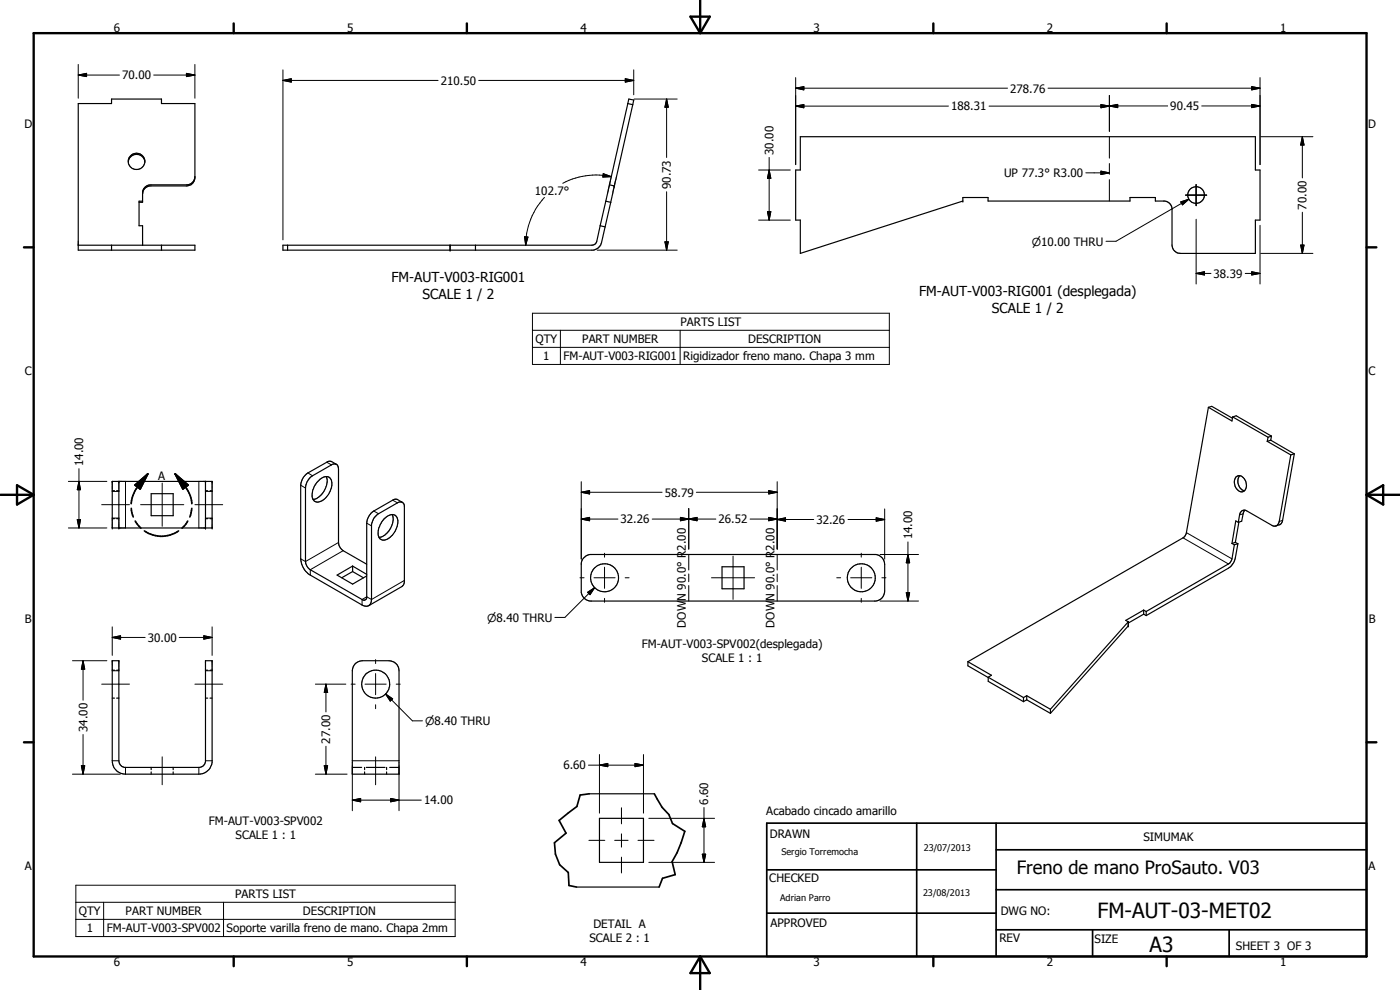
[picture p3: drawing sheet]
<svg xmlns="http://www.w3.org/2000/svg" width="420mm" height="297mm" viewBox="0 0 420 297" stroke-linecap="round" stroke-linejoin="round" font-family="sans-serif">
<g fill="none" stroke="#000" stroke-width=".35">
<path d="M188.4 31.1l-6.6 29.3M188.4 31.1l.3-1.4 1.5 .3-.3 1.4M188.4 31.1l1.5 .3M189.9 31.4l-6.6 29.3M38.5 48.6a2.49 2.49 0 0 1 2.5-2.3 2.49 2.49 0 0 1 2.5 2.3M42.8 57.5v3.2h-1.1M42.9 57.5l-.1 .7M58.5 53.4a2.5 2.5 0 0 1-2.5 2.1h-10.7a2.41 2.41 0 0 0-2.5 2M58.5 53.3v-22.2h-10v-1.4h-15v1.4h-10v44h35v-1.5h-35M58.5 53a2.54 2.54 0 0 1-2.5 2.8h-11.1a2.57 2.57 0 0 0-2 1.7M182.9 55.5l1.5 .3M240.2 41h136.6v10h1.4v15h-1.4v10h-22.6a2.52 2.52 0 0 1-2.5-2.5v-11a2.52 2.52 0 0 0-2.1-2.2h-2.9v-1h-7.6v1h-42.6v-1h-7.5v1l-48.8 15.7v-10h-1.4v-15h1.4z"/>
<path d="M33.5 73.6v1.5M42.8 60.4h-1.1v7.3h1.1v5.9M48.5 73.6v1.5M86.3 73.6v1.5M135.1 73.6v1.5M142.7 73.6v1.5M180.1 67.7l1.5 .4M181.8 60.4l1.5 .3M181.8 60.4l-1.7 7.3M183.3 60.7l-2.8 12a3 3 0 0 1-2.5 2.4h-93.1v-1.5h92.7l.9-.3 .5-.6 1.1-5M101 139.3l-1.7-.9h-.7l-6.2 3.5a4.8 4.8 0 0 0-2.2 3.7v22.1a6.1 6.1 0 0 0 2.9 4.9l15.6 8.9a1.74 1.74 0 0 0 2 .2 1.74 1.74 0 0 0 .8-1.8v-22.4a4.6 4.6 0 0 1 2.1-3.4l6.2-3.5 1 .1M101 139.3h-1.3l-5.9 3.4a4.7 4.7 0 0 0-2.1 3.7v22.1a3.2 3.2 0 0 0 1.4 2.4l15.6 9 .4 .2 .7-.2 .3-.6v-22.3a4.7 4.7 0 0 1 2.1-3.7l6.2-3.5h.8l1.6 .9"/>
<path d="M101 139.3l.4 .6 .2 .8v22.1l.2 .9 1.2 1.5 7.1 4.1M362.7 122.2l1-.3 6.2 3.6M362.7 122.2l-6.7 37.9-.6 1-64.9 37.4M362.7 122.2l7 4.1 .2-1.2M369.9 125.1l1.1-.3 10.6 6.1M369.9 125.1l10.7 6.1M380.3 132.4l7.1 4.1M380.6 131.2l-.3 1.2M381.4 132.1l7 4.1M381.4 132.1l-1.1 .3M381.6 130.9l-.2 1.2M381.6 130.9l-1 .3"/>
<path d="M387.4 136.5l-3.5 20a1.42 1.42 0 0 1-2.1 1.1l-7.6-4.3a1.42 1.42 0 0 0-2.2 1.2l-.4 2.2M388.4 136.2l-3.6 20.3-.6 .9-1.3 .4M388.4 136.2l-1 .3M33.7 144.4h30v14h-30zM33.7 147.2h.7M33.7 155.6h.7M35 147.2h.7M35 155.6h.7M35.7 144.4v14M45.4 148.1h6.6v6.6h-6.6zM61.7 144.4v14M61.7 147.2h.6"/>
<path d="M61.7 155.6h.6M63 147.2h.7M63 155.6h.7M95.1 144.7l1-.9a1.91 1.91 0 0 1 1.9-.8 1.91 1.91 0 0 1 1.5 1.4 5.7 5.7 0 0 1-4.2 6.3 2.03 2.03 0 0 1-1.5-2.9l.5-1.8zM97.9 143a5.7 5.7 0 0 1-4 6.9M115.2 155.7a2.63 2.63 0 0 1 3.5-1 4 4 0 0 1-.3 5 4.4 4.4 0 0 1-3.6 2.4 2.67 2.67 0 0 1-1.1-3.8zM117.7 154.4a5.6 5.6 0 0 1-4 6.8M120.8 150.7l.4 .6 .2 .5-.2 23.4-.6 .8-10 5.7M370.9 143.2a1.79 1.79 0 0 1 2.9 1.1 2.15 2.15 0 0 1-1.2 3.3 2.96 2.96 0 0 1-1.7-4.4zM371.6 156.7l-.7-.4-1.2 6.8M371.8 156.7l-1.1 6M372.1 142.7a2.93 2.93 0 0 0 1.4 4.5"/>
<path d="M373.6 153.1l-.4 .7-.6 2.6-1 .3M105.8 169.8l-4.6 2.8 4.6 2.7 4.3-2.5M105.8 171.5l-3.2 1.9M105.8 169.8v1.7M105.8 171.5l3.3 1.9M105.8 169.8l4.3 2.5M175.3 167.3l.6-.5 1.2-.4h85.8a3.1 3.1 0 0 1 2.6 2.9v8a3 3 0 0 1-2.6 3h-85.8a3.1 3.1 0 0 1-2.7-2.5v-8.8l.4-1.1zM216.7 170.1h6.6v6.6h-6.6zM369.7 163.1l.7 .3M370.4 163.4l-.7 4.3-.8 1.4-24.9 14.4M370.7 162.7l.8 .5M370.7 162.7l-1 .4"/>
<path d="M371.5 163.2l-.8 4.2a4.6 4.6 0 0 1-2 3.1l-24.7 14.2M371.5 163.2l-1.1 .2M33.7 198.2h2v30.1l.4 1.2 1.2 .8 23.1-.2a1.89 1.89 0 0 0 1.3-1.5v-30.4h2v30.5a4.1 4.1 0 0 1-4 3.6h-22a4 4 0 0 1-4-4zM106.6 199.1l1-.6 1.1-.3h8a3 3 0 0 1 3 3.1v31h-14v-31l.3-1.2zM290.5 198.5l7 4.1-.9 .6M290.5 198.5v1.3l6.1 3.5M338.6 186.6v1.2l-23.4 26.2M338.6 186.6l-23.4 26.2M343.2 183l-5.3 3.1 .7 .5M343.2 183l.8 .5M343.2 184.3l.8 .4M343.2 184.3l-4.6 2.6"/>
<path d="M343.2 183v1.3M344 183.5v1.2M33.7 201.1h.7M33.7 209.5h.7M35 201.1h.7M35 209.5h.7M61.7 201.1h.6M61.7 209.5h.6M63 201.1h.7M63 209.5h.7M296.6 203.2l10.6 6.1M296.6 203.2v1.2l10.6 6.1"/>
<path d="M307.2 209.3v1.2M308.1 208.7l7.1 4.1M308.1 210l7.1 4M308.1 208.7l-.9 .6M308.1 210l-.9 .5M308.1 208.7v1.3M315.2 212.8v1.2M45.4 230.3v.6M45.4 231.6v.7M52 230.3v.6M52 231.6v.7M105.7 230.3h2.8"/>
<path d="M109.4 230.3v.6M109.4 231.6v.7M109.9 230.3h5.7M116 230.3v.6M116 231.6v.7M117 230.3h2.7M176.9 238.2h19.5M179.9 245.5h13.2v13.2h-13.2zM173 266.1h24.8"/>
<circle cx="41" cy="48.4" r="2.47"/>
<circle cx="359" cy="58.5" r="2.51"/>
<circle cx="181.4" cy="173.4" r="4.2"/>
<circle cx="258.5" cy="173.4" r="4.2"/>
<circle cx="112.7" cy="205.3" r="4.2"/>
</g>
<g fill="#000">
<circle cx="184.4" cy="55.8" r=".18"/>
<circle cx="135.1" cy="73.6" r=".18"/>
<circle cx="135.1" cy="75.1" r=".18"/>
<circle cx="289" cy="60.3" r=".18"/>
<circle cx="33.7" cy="144.4" r=".18"/>
<circle cx="33.7" cy="158.4" r=".18"/>
<circle cx="35.7" cy="144.4" r=".18"/>
<circle cx="35.7" cy="158.4" r=".18"/>
<circle cx="61.7" cy="144.4" r=".18"/>
<circle cx="61.7" cy="158.4" r=".18"/>
<circle cx="63.7" cy="158.4" r=".18"/>
<circle cx="63.7" cy="144.4" r=".18"/>
<circle cx="338.6" cy="187.8" r=".18"/>
<circle cx="338.6" cy="186.6" r=".18"/>
</g>
<g fill="none" stroke="#000" stroke-width=".3">
<path d="M23.5 19.3v10.2M58.5 19.3v10.2M23.5 22.5l2.5-.5v1zM23.5 22.5h12.3M46.1 22.5h12.4M56 22l2.5 .5-2.5 .5zM84.9 24.1l2.5-.5v1zM84.9 24.1h46.6M84.9 21v51M143.7 24.1h46.5M187.7 23.6l2.5 .5-2.5 .5zM190.2 21v7.4"/>
<path d="M190.3 29.7h12.9M200.1 29.7l.5 2.5h-1.1zM200.1 29.7v17.5M238.8 31.8l2.4-.4v.9zM238.8 26.5l2.4-.5v1zM238.8 31.8h45.8M238.8 23.3v26.1M238.8 26.5h63.6M314.5 26.5h63.7M330.4 31.4l2.5 .4-2.5 .5zM332.9 31.8l2.5-.5v1zM332.9 28.6v10.8"/>
<path d="M350.4 31.8h-53.6M360.7 31.8h17.5M375.7 31.3l2.5 .5-2.5 .5zM375.7 26l2.5 .5-2.5 .5zM378.2 23.3v26.1M163.4 59.2a21.3 21.3 0 0 0-5.6 14.4M181 52.1l2.5 .9-2.6 .1zM183.5 53a21.6 21.6 0 0 0-14.6 2M200.1 57.5v17.6M227.7 51h9.5M230.8 51l.5 2.5h-1zM230.8 47.2v18.8"/>
<path d="M325.9 51.9h7M330.4 51.4l2.5 .5-2.5 .5zM332.9 41v6.5M332.9 49.1v3.2M332.9 53.9v6.4M355.8 58.5h6.4M356.8 59.8l-21.9 12.6h-3M359 55.4v6.3M378.4 41h15.6M390.9 41l.5 2.5h-1.1zM390.9 41v12.4M157.4 71l1 .1-.6 2.5z"/>
<path d="M179.2 75.1h24M199.5 72.6h1.1l-.5 2.5zM227.7 66h9.5M230.3 63.5h1l-.5 2.5zM354.4 60.6l2.4-.8-1.9 1.7zM359 65.8v19.4M378.2 67.6v17.6M378.4 76h15.6M390.3 73.5h1.1l-.5 2.5zM390.9 63.7v12.3M159.8 94h107.1v15.3h-107.1zM159.8 99.1h107.1"/>
<path d="M168.2 99.1v10.2M204.1 99.1v10.2M359 82l2.5-.5v1zM359 82h4.4M373.7 82h4.5M375.7 81.5l2.5 .5-2.5 .5zM159.8 104.2h107.1M98.1 138.7l1.4 .8M20.5 144.4h11.6M20.5 158.4h11.6M23.2 155.9h1l-.5 2.5zM23.7 144.4l.5 2.5h-1z"/>
<path d="M23.7 140.6v17.8M30.5 151.4h8.4M33.7 147.4h2M33.7 155.4h2M37.7 144.4v14M42.2 151.4h12.9M48.7 144.9v13M58.5 151.4h8.3M59.7 144.4v14M61.7 147.4h2M61.7 155.4h2M90.2 145.6l1.5 .8"/>
<path d="M92.4 141.9l1.4 .8M110.1 157l1.4 .8M112.2 153.3l1.4 .8M117.8 150.1l1.5 .8M174.4 155.7l2.5-.5v1.1zM174.4 147.7l2.5-.5v1zM174.4 155.7h11.1M174.4 144.5v23.3M174.4 147.7h24.3M195.7 155.7h19.1M204.2 155.2l2.5 .5-2.5 .6zM204.2 155.2l5 1.1v-1.1l-5 1.1z"/>
<path d="M206.7 155.7l2.5-.5v1.1zM206.7 152.6v12.2M209 147.7h24.2M225.1 155.7h8.1M230.7 155.2l2.5 .5-2.5 .6zM230.7 147.2l2.5 .5-2.5 .5zM233.2 155.9l2.5-.5v1zM233.2 144.5v20.3M233.2 155.9h11M254.5 155.9h11M263 155.4l2.5 .5-2.5 .5zM265.5 152.7v15.1"/>
<path d="M356.1 159.8l13.6 7.9M373.1 154.2l-1.1 .3M384.9 156.1l-1 .4M101.6 162.8l-9.9 5.7-1.5-.8M103 165.2l-9.9 5.7v1.7M121.4 174.2l-9.9 5.7-1.4-.8-1.4 .8v1.6M174.1 173.4h1.2M176.3 177.7l2.2-1.4-1.4 2.1zM178.3 173.4h6.3M178.5 176.3l-9 9h-3M181.4 166v1.2M181.4 170.2v6.3"/>
<path d="M181.4 179.5v1.2M187.6 173.4h1.2M206.7 166.4v4.6M206.7 172.2v2.3M206.7 175.7v4.6M213.5 173.4h13M220 166.9v12.9M233.2 166.4v4.6M233.2 172.2v2.3M233.2 175.7v4.6M251.1 173.4h1.2M255.3 173.4h6.4"/>
<path d="M258.5 166v1.2M258.5 170.2v6.3M258.5 179.5v1.2M264.1 166.4h11.6M264.7 173.4h1.2M272 177.8h1l-.5 2.5zM272.5 166.4l.5 2.5h-1zM272.5 162.6v17.7M355 161.4l13.7 7.8M21.7 198.2h10.4M24.9 198.2l.5 2.6h-1zM24.9 198.2v11.9"/>
<path d="M33.7 191.3l2.5-.5v1zM33.7 191.3h9.8M33.7 188.1v8.5M53.8 191.3h9.9M61.2 190.8l2.5 .5-2.5 .5zM63.7 188.1v8.5M112.7 197.9v1.2M264.1 180.3h11.6M30.5 205.3h8.4M33.7 201.3h2M58.5 205.3h8.3M61.7 201.3h2"/>
<path d="M94.6 205.3h9.2M97.8 205.3l.5 2.5h-1zM97.8 205.3v8.3M105.4 205.3h1.2M109.5 205.3h6.4M112.7 202.1v6.3M112.7 211.5v1.1M115.7 208.2l2.1 1.5-.7 .7zM115.7 208.2l8.1 8.1h3M118.9 205.3h1.2M21.7 232.3h14.4M24.4 229.7h1l-.5 2.6z"/>
<path d="M24.9 220.4v11.9M33.7 228.3h2M37.7 230.3v2M48.7 227.1v8.4M59.7 230.3v2M61.7 228.3h2M94.6 232.3h9.6M97.3 229.7h1l-.5 2.6zM97.8 223.9v8.4M105.7 228.3h14M105.7 229.9v13.3M112.7 227.1v8.4"/>
<path d="M117.3 239.6l2.4 .5-2.4 .5zM119.7 229.9v13.3M176.6 229.6h16.5M179.9 229.6l2.5-.5v.9zM179.9 226.4v17.6M190.6 229.1l2.5 .5-2.5 .4zM193.1 226.4v17.6M105.7 240.1l2.5-.5v1zM105.7 240.1h20.7M176.7 252.1h4.8M184.5 252.1h4M186.5 242.4v4.8"/>
<path d="M186.5 250.2v4M186.5 257.2v4.7M191.5 252.1h4.8M194.7 258.7h19.7M194.7 245.5h19.7M210.8 256.3h1l-.5 2.4zM211.3 245.5l.5 2.6h-1zM211.3 242.3v16.4M22.8 265.6h113.8v15.4h-113.8zM22.8 270.7h113.8M22.8 275.8h113.8M31.1 270.7v10.3"/>
<path d="M67.1 270.7v10.3"/>
</g>
<g fill="none" stroke="#000" stroke-width=".51">
<path d="M39.4 152.5l.6 2.6M40.5 145.5l3.9-3.3-2.3 4.5zM40.6 156.3l1.7 2.2M43.3 159.3a8.9 8.9 0 0 0 10.3 0M44.4 142.2l-3.9 5.2-.8 2-.3 1.7M52.6 142.2l3.9 3.3-1.6 1.2zM52.6 142.2l3.1 3.9a8.6 8.6 0 0 1 1.9 5M56.3 156.3l-1.7 2.2M57.6 152.5l-.6 2.6M176.9 238.2l-2.8 .3-1 3.5-5.3 4.2 2.1 3.8-3.5 2.9 .3 3.4 1.3 3.2 2.5 2.3 .3 3.9 2.2 .4M196.4 238.2l2.3 4 2 2.2 1.1 2.7 3.7 2.3-2.3 6.5-1.5 2.6 .9 3.9-3.8 1.1-1 2.6M230.1 247h180v40h-180z"/>
<path d="M275.1 247v40M298.9 255h111.2M298.9 247v40M230.1 274h68.8M230.1 261h68.8M298.9 279h111.2M298.9 267h111.2M327.9 279v8M368.9 279v8"/>
</g>
<g fill="none" stroke="#000" stroke-width=".71">
<path d="M10.1 9.9h400v277.1h-400zM70.1 7v2.9M140.1 7v2.9M207.2 5h5.8l-2.9 4.9zM210.1 0v9.9M280.1 7v2.9M350.1 7v2.9M7.2 74.2h2.9M410.1 74.2h3M.1 148.5h10M5.1 145.6l5 2.9-5 2.9zM410.1 148.5h10"/>
<path d="M410.1 148.5l5-2.9v5.8zM7.2 222.7h2.9M410.1 222.7h3M70.1 287v2.9M140.1 287v2.9M210.1 287v10M210.1 287l2.9 5h-5.8zM280.1 287v2.9M350.1 287v2.9"/>
</g>
<g fill="#000">
<path d="M23.5 22.5l2.5-.5v1zM56 22l2.5 .5-2.5 .5zM84.9 24.1l2.5-.5v1zM187.7 23.6l2.5 .5-2.5 .5zM200.1 29.7l.5 2.5h-1.1zM238.8 31.8l2.4-.4v.9zM238.8 26.5l2.4-.5v1zM330.4 31.4l2.5 .4-2.5 .5zM332.9 31.8l2.5-.5v1zM375.7 31.3l2.5 .5-2.5 .5zM375.7 26l2.5 .5-2.5 .5zM181 52.1l2.5 .9-2.6 .1z"/>
<path d="M230.8 51l.5 2.5h-1zM330.4 51.4l2.5 .5-2.5 .5zM390.9 41l.5 2.5h-1.1zM157.4 71l1 .1-.6 2.5zM199.5 72.6h1.1l-.5 2.5zM230.3 63.5h1l-.5 2.5zM354.4 60.6l2.4-.8-1.9 1.7zM390.3 73.5h1.1l-.5 2.5zM359 82l2.5-.5v1zM375.7 81.5l2.5 .5-2.5 .5zM23.2 155.9h1l-.5 2.5zM23.7 144.4l.5 2.5h-1z"/>
<path d="M40.5 145.5l3.9-3.3-2.3 4.5zM52.6 142.2l3.9 3.3-1.6 1.2zM174.4 155.7l2.5-.5v1.1zM174.4 147.7l2.5-.5v1zM204.2 155.2l2.5 .5-2.5 .6zM206.7 155.7l2.5-.5v1.1zM230.7 155.2l2.5 .5-2.5 .6zM230.7 147.2l2.5 .5-2.5 .5zM233.2 155.9l2.5-.5v1zM263 155.4l2.5 .5-2.5 .5zM176.3 177.7l2.2-1.4-1.4 2.1zM272 177.8h1l-.5 2.5z"/>
<path d="M272.5 166.4l.5 2.5h-1zM33.7 191.3l2.5-.5v1zM61.2 190.8l2.5 .5-2.5 .5zM24.9 198.2l.5 2.6h-1zM97.8 205.3l.5 2.5h-1zM115.7 208.2l2.1 1.5-.7 .7zM24.4 229.7h1l-.5 2.6zM97.3 229.7h1l-.5 2.6zM105.7 240.1l2.5-.5v1zM179.9 229.6l2.5-.5v.9zM190.6 229.1l2.5 .5-2.5 .4zM117.3 239.6l2.4 .5-2.4 .5z"/>
<path d="M210.8 256.3h1l-.5 2.4zM211.3 245.5l.5 2.6h-1z"/>
</g>
<g font-size="6.3">
<text x="329.4" y="275.4">FM-AUT-03-MET02</text>
<text x="345" y="285.6">A3</text>
</g>
<text font-size="5.5" x="305.1" y="262.3">Freno de mano ProSauto. V03</text>
<g font-size="4.1">
<text x="117.5" y="84.7">FM-AUT-V003-RIG001</text>
<text x="126.8" y="89.6">SCALE 1 / 2</text>
<text x="275.8" y="88.9">FM-AUT-V003-RIG001 (desplegada)</text>
<text x="297.7" y="93.9">SCALE 1 / 2</text>
</g>
<g font-size="3.5">
<text x="34.2" y="9.6">6</text>
<text x="104.2" y="9.6">5</text>
<text x="174.2" y="9.6">4</text>
<text x="244.2" y="9.6">3</text>
<text x="314.2" y="9.6">2</text>
<text x="384.2" y="9.6">1</text>
<text x="36.6" y="23.8">70.00</text>
<text x="132.3" y="25.4">210.50</text>
<text x="303.2" y="27.8">278.76</text>
<text x="285.4" y="33.1">188.31</text>
<text x="351.2" y="33.1">90.45</text>
<text x="7.3" y="38.4">D</text>
<text x="410.6" y="38.4">D</text>
<text x="232.1" y="46.5" transform="rotate(-90 232.1 46.5)">30.00</text>
<text x="301.3" y="53.2">UP 77.3° R3.00</text>
<text x="160.5" y="58.4">102.7°</text>
<text x="201.4" y="56.7" transform="rotate(-90 201.4 56.7)">90.73</text>
<text x="392.1" y="62.9" transform="rotate(-90 392.1 62.9)">70.00</text>
<text x="364.2" y="83.3">38.39</text>
<text x="204.2" y="97.9">PARTS LIST</text>
<text x="160.7" y="103">QTY</text>
<text x="174.7" y="103">PART NUMBER</text>
<text x="224.5" y="103">DESCRIPTION</text>
<text x="7.4" y="112.6">C</text>
<text x="163.1" y="108.1">1</text>
<text x="169.1" y="108.1">FM-AUT-V003-RIG001</text>
<text x="205.1" y="108.2">Rigidizador freno mano. Chapa 3 mm</text>
<text x="410.7" y="112.6">C</text>
<text x="25" y="139.9" transform="rotate(-90 25 139.9)">14.00</text>
<text x="47.4" y="143.9">A</text>
<text x="199.5" y="149">58.79</text>
<text x="186.3" y="157">32.26</text>
<text x="215.6" y="157">26.52</text>
<text x="245" y="157.1">32.26</text>
<text x="273.8" y="161.8" transform="rotate(-90 273.8 161.8)">14.00</text>
<text x="205.9" y="180.3" transform="rotate(-90 205.9 180.3)">N 90.0° R2.00</text>
<text x="7.4" y="186.9">B</text>
<text x="205.9" y="188.3" transform="rotate(-90 205.9 188.3)">DOW</text>
<text x="232.4" y="188.3" transform="rotate(-90 232.4 188.3)">DOWN 90.0° R2.00</text>
<text x="410.8" y="186.9">B</text>
<text x="44.4" y="192.5">30.00</text>
<text x="192.6" y="194.6">FM-AUT-V003-SPV002(desplegada)</text>
<text x="210.6" y="198.8">SCALE 1 : 1</text>
<text x="26.2" y="219.6" transform="rotate(-90 26.2 219.6)">34.00</text>
<text x="99.1" y="223.1" transform="rotate(-90 99.1 223.1)">27.00</text>
<text x="169.1" y="230.8">6.60</text>
<text x="127.3" y="241.3">14.00</text>
<text x="212.5" y="241.5" transform="rotate(-90 212.5 241.5)">6.60</text>
<text x="230" y="244.5">Acabado cincado amarillo</text>
<text x="62.6" y="247.6">FM-AUT-V003-SPV002</text>
<text x="70.7" y="251.8">SCALE 1 : 1</text>
<text x="231" y="251.5">DRAWN</text>
<text x="343.1" y="252.3">SIMUMAK</text>
<text x="7.4" y="261.1">A</text>
<text x="410.7" y="261.1">A</text>
<text x="70.6" y="269.5">PARTS LIST</text>
<text x="230.9" y="264.6">CHECKED</text>
<text x="23.7" y="274.6">QTY</text>
<text x="37.7" y="274.6">PART NUMBER</text>
<text x="90.9" y="274.6">DESCRIPTION</text>
<text x="300.3" y="274.5">DWG NO:</text>
<text x="26" y="279.7">1</text>
<text x="32" y="279.7">FM-AUT-V003-SPV002</text>
<text x="68" y="279.8">Soporte varilla freno de mano. Chapa 2mm</text>
<text x="178.1" y="278.5">DETAIL A</text>
<text x="231.3" y="278.3">APPROVED</text>
<text x="176.9" y="282.6">SCALE 2 : 1</text>
<text x="299.9" y="282.6">REV</text>
<text x="328.5" y="283.1">SIZE</text>
<text x="370.9" y="285.1">SHEET 3 OF 3</text>
<text x="34.2" y="289.9">6</text>
<text x="104.2" y="289.9">5</text>
<text x="174.2" y="289.9">4</text>
<text x="244.2" y="289.9">3</text>
<text x="314.2" y="289.9">2</text>
<text x="384.2" y="289.9">1</text>
</g>
<g font-size="3.3">
<text x="309.7" y="73.7">n10.00 THRU</text>
<text x="146.2" y="186.6">n8.40 THRU</text>
<text x="127.6" y="217.6">n8.40 THRU</text>
</g>
<g font-size="2.7">
<text x="234.5" y="256.6">Sergio Torremocha</text>
<text x="277.2" y="255.3">23/07/2013</text>
<text x="277" y="268.7">23/08/2013</text>
<text x="234.1" y="270.3">Adrian Parro</text>
</g>
</svg>
